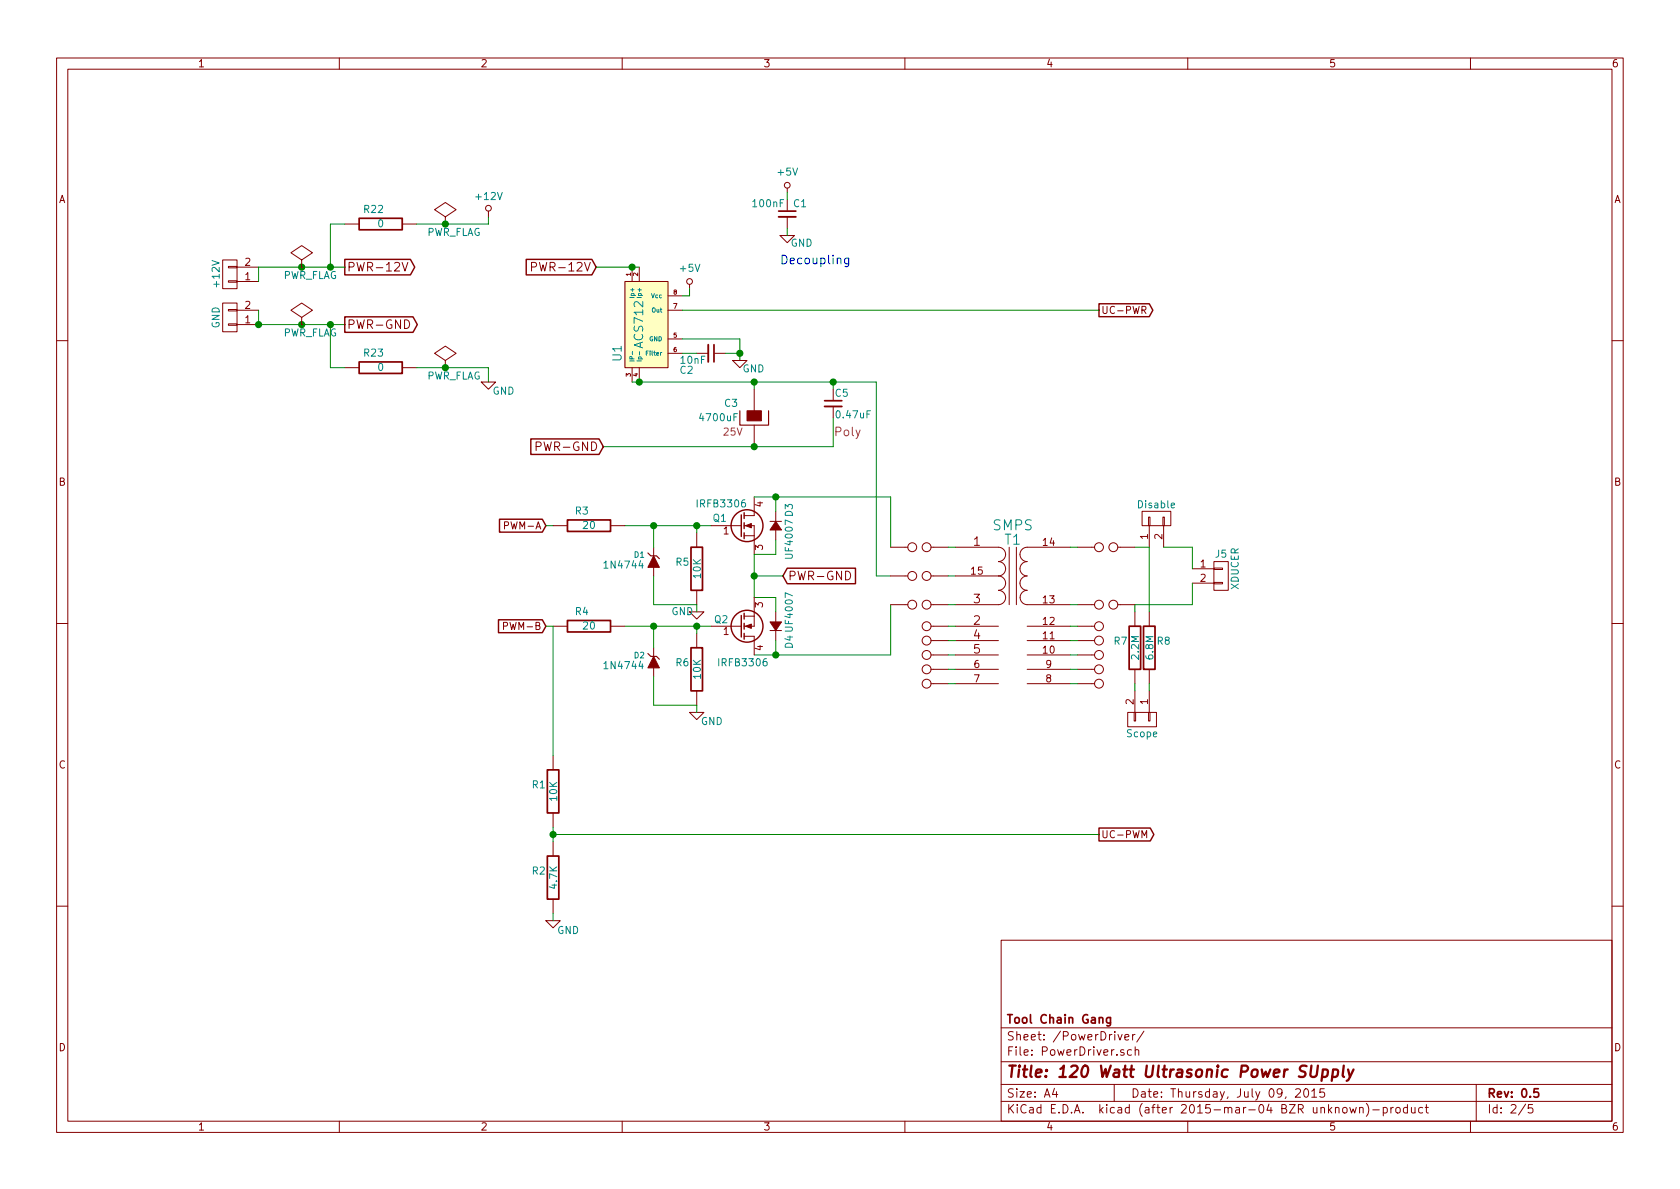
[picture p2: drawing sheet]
<svg xmlns="http://www.w3.org/2000/svg" width="297mm" height="210mm" viewBox="0 0 297 210" stroke-linecap="round" stroke-linejoin="round" font-family="sans-serif">
<g fill="none" stroke="#840000" stroke-width=".18">
<path d="M10 10.3h277v189.9h-277zM12 12.2h273v186.1h-273zM60 10.3v1.9M110 10.3v1.9M160 10.3v1.9M210 10.3v1.9M260 10.3v1.9M61 39.6h2.5M71.1 39.6h2.6M78.7 39.6h.1M78.7 38.3l1.9-1.2-1.9-1.3-1.9 1.3 1.9 1.2v1.3M86.4 37.3v1"/>
<path d="M139.2 33.3v.7M139.2 35.3v1.9M139.2 38.3v2.1M39.4 46h2.5v5h-2.5zM39.4 53.6h2.5v5.1h-2.5zM40.4 47.1h1.5v.3h-1.5zM40.4 49.7h1.5v.2h-1.5zM40.4 54.7h1.5v.3h-1.5zM40.4 57.3h1.5v.2h-1.5zM41.9 54.9h3.8M41.9 49.8h3.8M41.9 47.2h3.8"/>
<path d="M41.9 57.4h3.8M53.3 47.2h.1M53.3 46l1.9-1.3-1.9-1.3-1.9 1.3 1.9 1.3v1.2M53.3 57.4h.1M53.3 56.1l1.9-1.2-1.9-1.3-1.9 1.3 1.9 1.2v1.3M71.1 46.4l.5 1.5 .5-1.5M71.5 56.6a.77 .77 0 0 1 .9 .7 .77 .77 0 0 1-.9 .8zM94 47.2l.7-.1 .2-.2-.1-.3-.2-.2h-.6v1.5M110.5 49.8h7.6v15.2h-7.6zM111.8 47.2v2.6M113 47.2v2.6M118.1 59.9h2.5"/>
<path d="M118.1 54.9h2.5M118.1 52.3h2.5M121.9 50.3v.7M137.9 41.7h2.6l-1.3 1.2zM201.9 54.8h.6l.1-.5-.7-.1v1.2M202.2 54.8l.4 .6M10 60.2h2M61 65h2.5M71.1 65h2.6M78.7 65h.1M78.7 63.7l1.9-1.2-1.9-1.3-1.9 1.3 1.9 1.2v1.3M85.1 67.6h2.5l-1.2 1.2z"/>
<path d="M94.8 79l.7-.1 .2-.2-.1-.4-.2-.1h-.6v1.5M111.8 65v2.6M113 65v2.6M118.1 62.5h2.5M123.2 62.5h2M126.4 62.5h1.9M129.5 63.7h2.6l-1.3 1.3zM133.3 68.8v3.8M133.3 75.2v3.8M147.3 71.9v2M285 60.2h2M97.8 93h2.5"/>
<path d="M107.9 93h2.6M115.6 96.8v1.5M123.2 94.2v2.6M125.7 93h5.4M131.6 93h1.7v5M131.6 94.7h1.7M133.3 87.9v3.3h-1.7M136.1 92.2h2.1M137.2 90.4v1.8M137.2 93.7v1.8M157.5 96.8h3M164.6 96.8h3"/>
<path d="M168.9 96.8h7.6a1.27 1.27 0 0 1 1.3 1.2 1.27 1.27 0 0 1-1.3 1.3 1.27 1.27 0 0 1 1.3 1.3 1.27 1.27 0 0 1-1.3 1.2M178.4 96.8v10.1M179.7 96.8v10.1M189.2 96.8h-7.6a1.27 1.27 0 0 0-1.3 1.2 1.27 1.27 0 0 0 1.3 1.3 1.27 1.27 0 0 0-1.3 1.3 1.27 1.27 0 0 0 1.3 1.2 1.27 1.27 0 0 0-1.3 1.3 1.27 1.27 0 0 0 1.3 1.3 1.27 1.27 0 0 0-1.2 1.3 1.27 1.27 0 0 0 1.2 1.2h7.6M190.5 96.8h3M197.6 96.8h3.1M201.9 90.4h5.1v2.6h-5.1zM203.1 91.4h.2v1.6h-.2zM203.2 93v3.8M205.6 91.4h.3v1.6h-.3zM205.7 93v3.8M214.6 99.3h2.6v5.1h-2.6z"/>
<path d="M10 110.3h2M89 110.7l.6-.1 .1-.4-.7-.1v1.2M97.8 110.7h2.5M107.9 110.7h2.6M115.6 100.3v1.5M115.6 114.5v1.6M115.6 118.1v1.5M121.9 108.2h2.6l-1.3 1.3zM123.2 104.4v2.5M123.2 112v2.5M125.7 110.7h5.4M131.6 112.5h1.7v3.3"/>
<path d="M131.6 109h1.7M133.3 105.7v5h-1.7M136.1 111.5h2.1M137.2 108.2v1.8M137.2 111.5v1.8M149.5 101a.77 .77 0 0 1 .9 .8 .77 .77 0 0 1-.9 .7zM157.5 106.9h3M157.5 101.8h3M164.6 110.7h3M164.6 106.9h3M164.6 113.3h3M164.6 115.8h3"/>
<path d="M164.6 118.4h3M164.6 101.8h3M168.9 110.7h7.6M168.9 113.3h7.6M168.9 115.8h7.6M168.9 118.4h7.6M168.9 101.8h7.6M176.5 101.8a1.27 1.27 0 0 1 1.3 1.3 1.27 1.27 0 0 1-1.3 1.3 1.27 1.27 0 0 1 1.3 1.3 1.27 1.27 0 0 1-1.3 1.2h-7.6M181.6 110.7h7.6M181.6 113.3h7.6M181.6 115.8h7.6M181.6 118.4h7.6"/>
<path d="M190.5 110.7h3M190.5 106.9h3M190.5 113.3h3M190.5 115.8h3M190.5 118.4h3M197.6 106.9h3.1M200.7 108.2v2.5M200.7 118.4v2.5M203.2 108.2v2.5M203.2 118.4v2.5M210.8 100.6h3.8M210.8 103.1h3.8"/>
<path d="M214.6 103h1.6v.2h-1.6zM214.6 100.5h1.6v.2h-1.6zM285 110.3h2M97.8 133.6v2.5M121.9 126h2.6l-1.3 1.2zM123.2 122.2v2.5M164.6 120.9h3M168.9 120.9h7.6M181.6 120.9h7.6M190.5 120.9h3M199.4 126h5.1v2.5h-5.1zM200.5 126h.3v1.5h-.3z"/>
<path d="M200.7 122.2v3.8M203.1 126h.2v1.5h-.2zM203.2 122.2v3.8M97.8 143.8v2.5M97.8 148.8v2.6M97.8 159v2.5M201.9 148.2v-1.3l.4 .9 .4-.9v1.3M10 160.2h2M96.5 162.8h2.6l-1.3 1.3zM177 166.3h108v32h-108zM285 160.2h2M60 198.3v1.9"/>
<path d="M110 198.3v1.9M160 198.3v1.9M177 194.8h108M177 191.8h108M177 187.8h108M177 181.8h108M186.4 192.5l-.3 1h.9M186.8 193v1M197 191.8v3M197.7 182.9l.3 1 .4-1M198.7 185.7a.37 .37 0 0 0-.6 .1l.1 .2 .5 .2 .1 .1-.2 .3-.5-.1M198.9 183.4l.7-.1-.1-.3-.4-.1-.2 .2 .1 .7h.5"/>
<path d="M200.1 185.7l-.5-.1-.3 .3 .1 .6 .2 .1 .5-.1M200.3 182.9v1M200.7 182.9l-.4 .3M200.7 185.7l.2-.1 .4 .1v.9M200.7 185.1v1.5M202.3 182.3l-1.3 2M210 198.3v1.9M229.1 192.7l.2-.2h.4l.2 .5-.9 1h.9M230.7 192.7l.2-.2a.81 .81 0 0 1 .6 .6 .81 .81 0 0 1-.3 .8l-.2 .1a.79 .79 0 0 1-.3-1.3zM231.9 193l.5-.5v1.5M231.9 194h.9M234.1 192.5h-.7l-.1 .7 .3-.1 .5 .1 .1 .2-.1 .5-.2 .1-.6-.1"/>
<path d="M237.5 196l.2-.2 .4 .2 .1 .5-.2 .2-.3 .1-.2-.1zM238.7 195.8l.3 1 .2-.7 .3 .7 .3-1M240.4 196l.2-.2 .4 .1v.9M240.4 195.8v1M241.6 195.1a1.71 1.71 0 0 1 0 2.3M242.7 196.3h1.2M244.6 195.9l.4-.1 .3 .3-.1 .6h-.6M244.6 195.8v1.5M245.9 195.8v1M246.4 195.8l-.5 .3M246.9 196l.2-.2 .4 .2 .1 .5-.2 .2-.3 .1-.2-.1zM248.8 195.9l-.4-.1-.3 .3 .1 .6 .2 .1 .4-.1"/>
<path d="M248.8 195.3v1.5M249.6 195.8v.9l.4 .1 .2-.1M250.2 195.8v1M251.5 195.9l-.4-.1-.3 .3 .1 .6 .2 .1 .4-.1M252 195.8h.6M252.2 195.3v1.3l.4 .2M260 198.3v1.9M261 191.8v6.5M269.7 195.2l-1.2 2M271 195.3h-.7l-.1 .7 .2-.1 .5 .1 .1 .2v.5l-.2 .1-.6-.1"/>
<circle cx="86.4" cy="36.8" r=".51"/>
<circle cx="139.2" cy="32.8" r=".51"/>
<circle cx="121.9" cy="49.8" r=".51"/>
<circle cx="161.3" cy="96.8" r=".79"/>
<circle cx="163.8" cy="96.8" r=".79"/>
<circle cx="194.3" cy="96.8" r=".79"/>
<circle cx="196.8" cy="96.8" r=".79"/>
<circle cx="161.3" cy="106.9" r=".79"/>
<circle cx="161.3" cy="101.8" r=".79"/>
<circle cx="163.8" cy="101.8" r=".79"/>
<circle cx="163.8" cy="113.3" r=".79"/>
<circle cx="163.8" cy="110.7" r=".79"/>
<circle cx="163.8" cy="118.4" r=".79"/>
<circle cx="163.8" cy="106.9" r=".79"/>
<circle cx="163.8" cy="115.8" r=".79"/>
<circle cx="194.3" cy="118.4" r=".79"/>
<circle cx="194.3" cy="113.3" r=".79"/>
<circle cx="194.3" cy="115.8" r=".79"/>
<circle cx="194.3" cy="110.7" r=".79"/>
<circle cx="194.3" cy="106.9" r=".79"/>
<circle cx="196.8" cy="106.9" r=".79"/>
<circle cx="163.8" cy="120.9" r=".79"/>
<circle cx="194.3" cy="120.9" r=".79"/>
</g>
<g fill="none" stroke="#840000" stroke-width=".3">
<path d="M63.5 38.6h7.6v2h-7.6zM137.7 37.3h3M63.5 64h7.6v2h-7.6zM126.2 61v3M145.8 70.9h3M100.3 91.9h7.6v2.1h-7.6zM122.2 96.8h2v7.6h-2zM100.3 109.7h7.6v2.1h-7.6zM122.2 114.5h2v7.7h-2zM199.6 110.7h2.1v7.7h-2.1zM202.2 110.7h2v7.7h-2zM96.8 136.1h2v7.7h-2z"/>
<path d="M96.8 151.4h2v7.6h-2zM196.3 179.9v1.4l-.2 .1h-.4M196.3 180l-.4-.1-.3 .3 .1 .6 .2 .1 .4-.1M272 192.5h-.7l-.1 .7 .2-.1 .5 .1 .2 .2-.1 .5-.2 .1-.6-.1"/>
</g>
<path d="M231.9 188.4l-.2 1.7 .3 .3a.67 .67 0 0 0 .8-.3l.2-1.7M233.9 189.2a.65 .65 0 0 1 .8 .1l-.1 1a.67 .67 0 0 1-.8 0M233.9 189.1l-.2 2M235.7 189.2a.65 .65 0 0 1 .9 .1l-.2 1a.67 .67 0 0 1-.8 0M235.7 189.1l-.2 2M237.6 188.4l-.2 1.8 .2 .2M238.4 189.1l.3 1.3M239.3 189.1l-.9 1.8-.3 .2" fill="none" stroke="#840000" stroke-width=".41"/>
<g fill="#840000" stroke="#840000" stroke-width=".18">
<path d="M115.6 98.3l1 2h-2z"/>
<path d="M115.6 116.1l1 2h-2z"/>
<path d="M132.1 72.6h2.5v1.8h-2.5z"/>
<path d="M131.8 93l1-.4v.7z"/>
<path d="M136.1 110h2.1l-1 1.5z"/>
<path d="M137.2 92.2l1 1.5h-2.1z"/>
<path d="M131.8 110.7l1-.3v.7z"/>
</g>
<path d="M130.8 72.6v2.6h5.1v-2.6M114.6 97.8l.5 .5h1l.5 .5M114.6 115.6l.5 .5h1l.5 .5" fill="none" stroke="#840000" stroke-width=".2"/>
<g fill="none" stroke="#840000" stroke-width=".25">
<path d="M61 56h12l.8 1.4-.8 1.4h-12zM61 45.9h11.6l.7 1.3-.7 1.4h-11.6zM93 45.9h11.6l.8 1.3-.8 1.4h-11.6zM194.3 53.7h8.9l.6 1.2-.6 1.1h-8.9zM93.9 77.6h12l.8 1.4-.8 1.4h-12zM88.3 91.8h7.6l.6 1.2-.6 1.1h-7.6zM131.1 91.1v3.8M131.6 90.7v1M131.6 92.5v1M131.6 94.2v1M88.1 109.6h7.8l.6 1.1-.6 1.2h-7.8zM131.1 108.8v3.8"/>
<path d="M131.6 108.5v1M131.6 110.2v1M131.6 112v1M139.2 100.5h12.1v2.7h-12.1l-.8-1.4zM194.3 146.4h9.1l.6 1.2-.6 1.1h-9.1z"/>
<circle cx="132.1" cy="93" r="2.82"/>
<circle cx="132.1" cy="110.7" r="2.82"/>
</g>
<path d="M110.5 49.8h7.6v15.2h-7.6z" fill="#ffffc2" stroke="#ffffc2" stroke-width=".25"/>
<path d="M111.8 62.1v.6M113.1 62.2v.6" fill="none" stroke="#008484" stroke-width=".18"/>
<path d="M137.7 38.3h3M125.2 61v3M145.8 71.9h3" fill="none" stroke="#840000" stroke-width=".33"/>
<g fill="#008400" stroke="#008400" stroke-width=".25">
<circle cx="133.4" cy="101.8" r=".51"/>
<circle cx="113" cy="67.6" r=".51"/>
<circle cx="130.8" cy="62.5" r=".51"/>
<circle cx="111.8" cy="47.2" r=".51"/>
<circle cx="137.2" cy="87.9" r=".51"/>
<circle cx="137.2" cy="115.8" r=".51"/>
<circle cx="115.6" cy="110.7" r=".51"/>
<circle cx="115.6" cy="93" r=".51"/>
<circle cx="97.8" cy="147.6" r=".51"/>
<circle cx="123.2" cy="110.7" r=".51"/>
<circle cx="123.2" cy="93" r=".51"/>
<circle cx="53.3" cy="47.2" r=".51"/>
<circle cx="147.3" cy="67.6" r=".51"/>
<circle cx="133.4" cy="67.6" r=".51"/>
<circle cx="45.7" cy="57.4" r=".51"/>
<circle cx="53.3" cy="57.4" r=".51"/>
<circle cx="58.4" cy="47.2" r=".51"/>
<circle cx="58.4" cy="57.4" r=".51"/>
<circle cx="78.7" cy="39.6" r=".51"/>
<circle cx="78.7" cy="65" r=".51"/>
<circle cx="133.4" cy="79" r=".51"/>
</g>
<g fill="none" stroke="#008400" stroke-width=".18">
<path d="M61 39.6h-2.6v7.6M86.4 38.3v1.3h-12.7M139.2 34v1.3M45.7 54.9v2.5h15.3M58.4 57.4v7.6h2.6M61 47.2h-15.3v2.6M105.4 47.2h7.6M120.6 59.9h10.2v3.8M120.6 54.9h73.7M121.9 51v1.3h-1.3M139.2 40.4v1.3M73.7 65h12.7v2.6"/>
<path d="M111.8 67.6h43.1v34.2h2.6M128.3 62.5h2.5M133.3 67.6v1.2M147.3 67.6v1.2M147.3 73.9v5.1h-40.6M96.5 93h1.3M110.5 93h15.2M115.6 93v3.8M123.2 93v1.2M133.3 87.9h24.2v8.9M137.2 95.5v2.5h-3.9v7.7h3.9v2.5M137.2 87.9v2.5"/>
<path d="M167.6 96.8h1.3M189.2 96.8h1.3M200.7 96.8h2.5v11.4M205.7 96.8h5.1v3.8M96.5 110.7h1.3v22.9M110.5 110.7h15.2M115.6 101.8v5.1h7.6v1.3M115.6 110.7v3.8M115.6 119.6v5.1h7.6v1.3M123.2 110.7v1.3M133.3 101.8h5.1M137.2 113.3v2.5"/>
<path d="M157.5 106.9v8.9h-24.2M167.6 101.8h1.3M167.6 115.8h1.3M167.6 106.9h1.3M167.6 110.7h1.3M167.6 113.3h1.3M167.6 118.4h1.3M189.2 115.8h1.3M189.2 106.9h1.3M189.2 110.7h1.3M189.2 113.3h1.3M189.2 118.4h1.3"/>
<path d="M210.8 103.1v3.8h-10.1v1.3M167.6 120.9h1.3M189.2 120.9h1.3M200.7 120.9v1.3M203.2 120.9v1.3M97.8 146.3v2.5M97.8 147.6h96.5M97.8 161.5v1.3"/>
</g>
<path d="M150.1 45.6v1.3l-.3 .3-.4-.1M150.1 45.7a.48 .48 0 0 0-.7 .1v.7a.48 .48 0 0 0 .7 .1" fill="none" stroke="#0000c2" stroke-width=".18"/>
<text font-size="2.8" fill="#840000" x="178" y="190.5">Title: 120 Watt Ultrasonic Power SUpply</text>
<g font-size="2.5" fill="#008484">
<text x="175.6" y="93.8">SMPS</text>
<text x="177.6" y="96.3">T1</text>
</g>
<text font-size="2.1" fill="#0000c2" x="137.9" y="46.7">Decoupling</text>
<g font-size="2.1" fill="#840000">
<text x="61.4" y="48">PWR-12V</text>
<text x="95.1" y="48">PWR-12V</text>
<text x="61.4" y="58.2">PWR-GND</text>
<text x="95.4" y="79.8">PWR-GND</text>
<text x="172.1" y="96.5">1</text>
<text x="139.3" y="102.6">PWR-GND</text>
<text x="172.1" y="106.7">3</text>
<text x="172.1" y="110.5">2</text>
<text x="172.1" y="113">4</text>
<text x="172.1" y="115.6">5</text>
<text x="178" y="184">Sheet: /PowerDriver/</text>
<text x="178" y="181">Tool Chain Gang</text>
<text x="178" y="186.7">File: PowerDriver.sch</text>
<text x="178" y="196.9">KiCad E.D.A. kicad (after 2015-mar-04 BZR unknown)-product</text>
<text x="178" y="194.1">Size: A4</text>
<text x="200" y="194.1">Date: Thursday, July 09, 2015</text>
<text x="263" y="194.1">Rev: 0.5</text>
<text x="263" y="196.9">Id: 2/5</text>
</g>
<g font-size="2.1" fill="#008484">
<text x="109.9" y="63.8" transform="rotate(-90 109.9 63.8)">U1</text>
<text x="113.7" y="61.4" transform="rotate(-90 113.7 61.4)">ACS712</text>
</g>
<text font-size="2.1" fill="#840084" x="147.6" y="77.1">Poly</text>
<g font-size="1.8" fill="#840000">
<text x="35" y="11.9">1</text>
<text x="85" y="11.9">2</text>
<text x="135" y="11.9">3</text>
<text x="185" y="11.9">4</text>
<text x="235" y="11.9">5</text>
<text x="285" y="11.9">6</text>
<text x="10.4" y="35.9">A</text>
<text x="285.4" y="35.9">A</text>
<text x="43.3" y="47">2</text>
<text x="43.3" y="49.5">1</text>
<text x="43.3" y="57.1">1</text>
<text x="43.3" y="54.6">2</text>
<text x="194.7" y="55.5">UC-PWR</text>
<text x="10.4" y="85.9">B</text>
<text x="134.9" y="89.6" transform="rotate(-90 134.9 89.6)">4</text>
<text x="285.4" y="85.9">B</text>
<text x="89.5" y="93.6">PWM-A</text>
<text x="127.9" y="94.5">1</text>
<text x="202.9" y="95.3" transform="rotate(-90 202.9 95.3)">1</text>
<text x="205.5" y="95.3" transform="rotate(-90 205.5 95.3)">2</text>
<text x="134.9" y="97.3" transform="rotate(-90 134.9 97.3)">3</text>
<text x="171.8" y="101.6">15</text>
<text x="184.5" y="96.5">14</text>
<text x="212.2" y="100.3">1</text>
<text x="134.9" y="107.4" transform="rotate(-90 134.9 107.4)">3</text>
<text x="184.5" y="106.7">13</text>
<text x="212.2" y="102.9">2</text>
<text x="89.5" y="111.4">PWM-B</text>
<text x="127.9" y="112.3">1</text>
<text x="184.5" y="113">11</text>
<text x="184.5" y="110.5">12</text>
<text x="134.9" y="115" transform="rotate(-90 134.9 115)">4</text>
<text x="172.2" y="118.1">6</text>
<text x="184.5" y="115.6">10</text>
<text x="184.9" y="118.1">9</text>
<text x="172.2" y="120.6">7</text>
<text x="184.9" y="120.6">8</text>
<text x="200.4" y="124.6" transform="rotate(-90 200.4 124.6)">2</text>
<text x="202.9" y="124.6" transform="rotate(-90 202.9 124.6)">1</text>
<text x="10.4" y="135.9">C</text>
<text x="285.4" y="135.9">C</text>
<text x="194.7" y="148.2">UC-PWM</text>
<text x="10.4" y="185.9">D</text>
<text x="285.4" y="185.9">D</text>
<text x="35" y="199.9">1</text>
<text x="85" y="199.9">2</text>
<text x="135" y="199.9">3</text>
<text x="185" y="199.9">4</text>
<text x="235" y="199.9">5</text>
<text x="285" y="199.9">6</text>
</g>
<g font-size="1.8" fill="#008484">
<text x="84.3" y="35.4">+12V</text>
<text x="137.6" y="31">+5V</text>
<text x="64.4" y="37.6">R22</text>
<text x="66.8" y="40.2">0</text>
<text x="75.3" y="41.7">PWR_FLAG</text>
<text x="133.2" y="36.6">100nF</text>
<text x="140.3" y="36.6">C1</text>
<text x="139.8" y="43.6">GND</text>
<text x="38.8" y="50.6" transform="rotate(-90 38.8 50.6)">+12V</text>
<text x="49.9" y="49.3">PWR_FLAG</text>
<text x="120.3" y="48.1">+5V</text>
<text x="38.8" y="58.1" transform="rotate(-90 38.8 58.1)">GND</text>
<text x="49.9" y="59.5">PWR_FLAG</text>
<text x="64.4" y="63">R23</text>
<text x="66.8" y="65.6">0</text>
<text x="131.3" y="65.8">GND</text>
<text x="75.3" y="67.1">PWR_FLAG</text>
<text x="87.1" y="69.8">GND</text>
<text x="120.3" y="66.1">C2</text>
<text x="128.1" y="71.9">C3</text>
<text x="147.7" y="70.1">C5</text>
<text x="124" y="74.5">4700uF</text>
<text x="148" y="74">0.47uF</text>
<text x="123.5" y="89.7">IRFB3306</text>
<text x="201.3" y="89.9">Disable</text>
<text x="101.8" y="91">R3</text>
<text x="103.2" y="93.5">20</text>
<text x="126.1" y="92.2">Q1</text>
<text x="107.1" y="100.5">1N4744</text>
<text x="119.5" y="100">R5</text>
<text x="140.2" y="98.5" transform="rotate(-90 140.2 98.5)">UF4007 D3</text>
<text x="214.9" y="98.6">J5</text>
<text x="123.9" y="102.2" transform="rotate(-90 123.9 102.2)">10K</text>
<text x="219" y="104.3" transform="rotate(-90 219 104.3)">XDUCER</text>
<text x="101.8" y="108.8">R4</text>
<text x="103.2" y="111.3">20</text>
<text x="118.7" y="108.8">GND</text>
<text x="126.3" y="110.2">Q2</text>
<text x="197" y="114">R7</text>
<text x="204.6" y="114">R8</text>
<text x="107.1" y="118.3">1N4744</text>
<text x="119.5" y="117.8">R6</text>
<text x="123.9" y="120" transform="rotate(-90 123.9 120)">10K</text>
<text x="127.3" y="117.8">IRFB3306</text>
<text x="140.2" y="114.6" transform="rotate(-90 140.2 114.6)">D4 UF4007</text>
<text x="201.4" y="116.5" transform="rotate(-90 201.4 116.5)">2.2M</text>
<text x="203.9" y="116.5" transform="rotate(-90 203.9 116.5)">6.8M</text>
<text x="123.9" y="128.2">GND</text>
<text x="199.3" y="130.3">Scope</text>
<text x="94.1" y="139.4">R1</text>
<text x="98.5" y="141.6" transform="rotate(-90 98.5 141.6)">10K</text>
<text x="94.1" y="154.6">R2</text>
<text x="98.5" y="157" transform="rotate(-90 98.5 157)">4.7K</text>
<text x="98.5" y="165.1">GND</text>
</g>
<text font-size="1.8" fill="#008400" x="120.4" y="64.3">10nF</text>
<text font-size="1.8" fill="#840084" x="128" y="77">25V</text>
<g font-size="1.4" fill="#008484">
<text x="112.1" y="98.6">D1</text>
<text x="112.1" y="116.4">D2</text>
</g>
<text font-size="1.2" fill="#840000" x="119" y="54.6">7</text>
<g font-size="1.1" fill="#840000">
<text x="111.5" y="48.8" transform="rotate(-90 111.5 48.8)">1</text>
<text x="112.8" y="48.8" transform="rotate(-90 112.8 48.8)">2</text>
<text x="119.1" y="52.1">8</text>
<text x="119.1" y="59.7">5</text>
<text x="119.1" y="62.2">6</text>
<text x="111.5" y="66.6" transform="rotate(-90 111.5 66.6)">3</text>
<text x="112.8" y="66.6" transform="rotate(-90 112.8 66.6)">4</text>
</g>
<g font-size="1.1" fill="#008484">
<text x="112.1" y="52.4" transform="rotate(-90 112.1 52.4)">Ip+</text>
<text x="113.4" y="52.4" transform="rotate(-90 113.4 52.4)">Ip+</text>
<text x="115.2" y="52.7">Vcc</text>
<text x="115.3" y="55.2">Out</text>
<text x="112.1" y="64" transform="rotate(-90 112.1 64)">IP-</text>
<text x="113.4" y="64" transform="rotate(-90 113.4 64)">Ip-</text>
<text x="114.5" y="62.9">Filter</text>
<text x="114.7" y="60.3">GND</text>
</g>
</svg>
